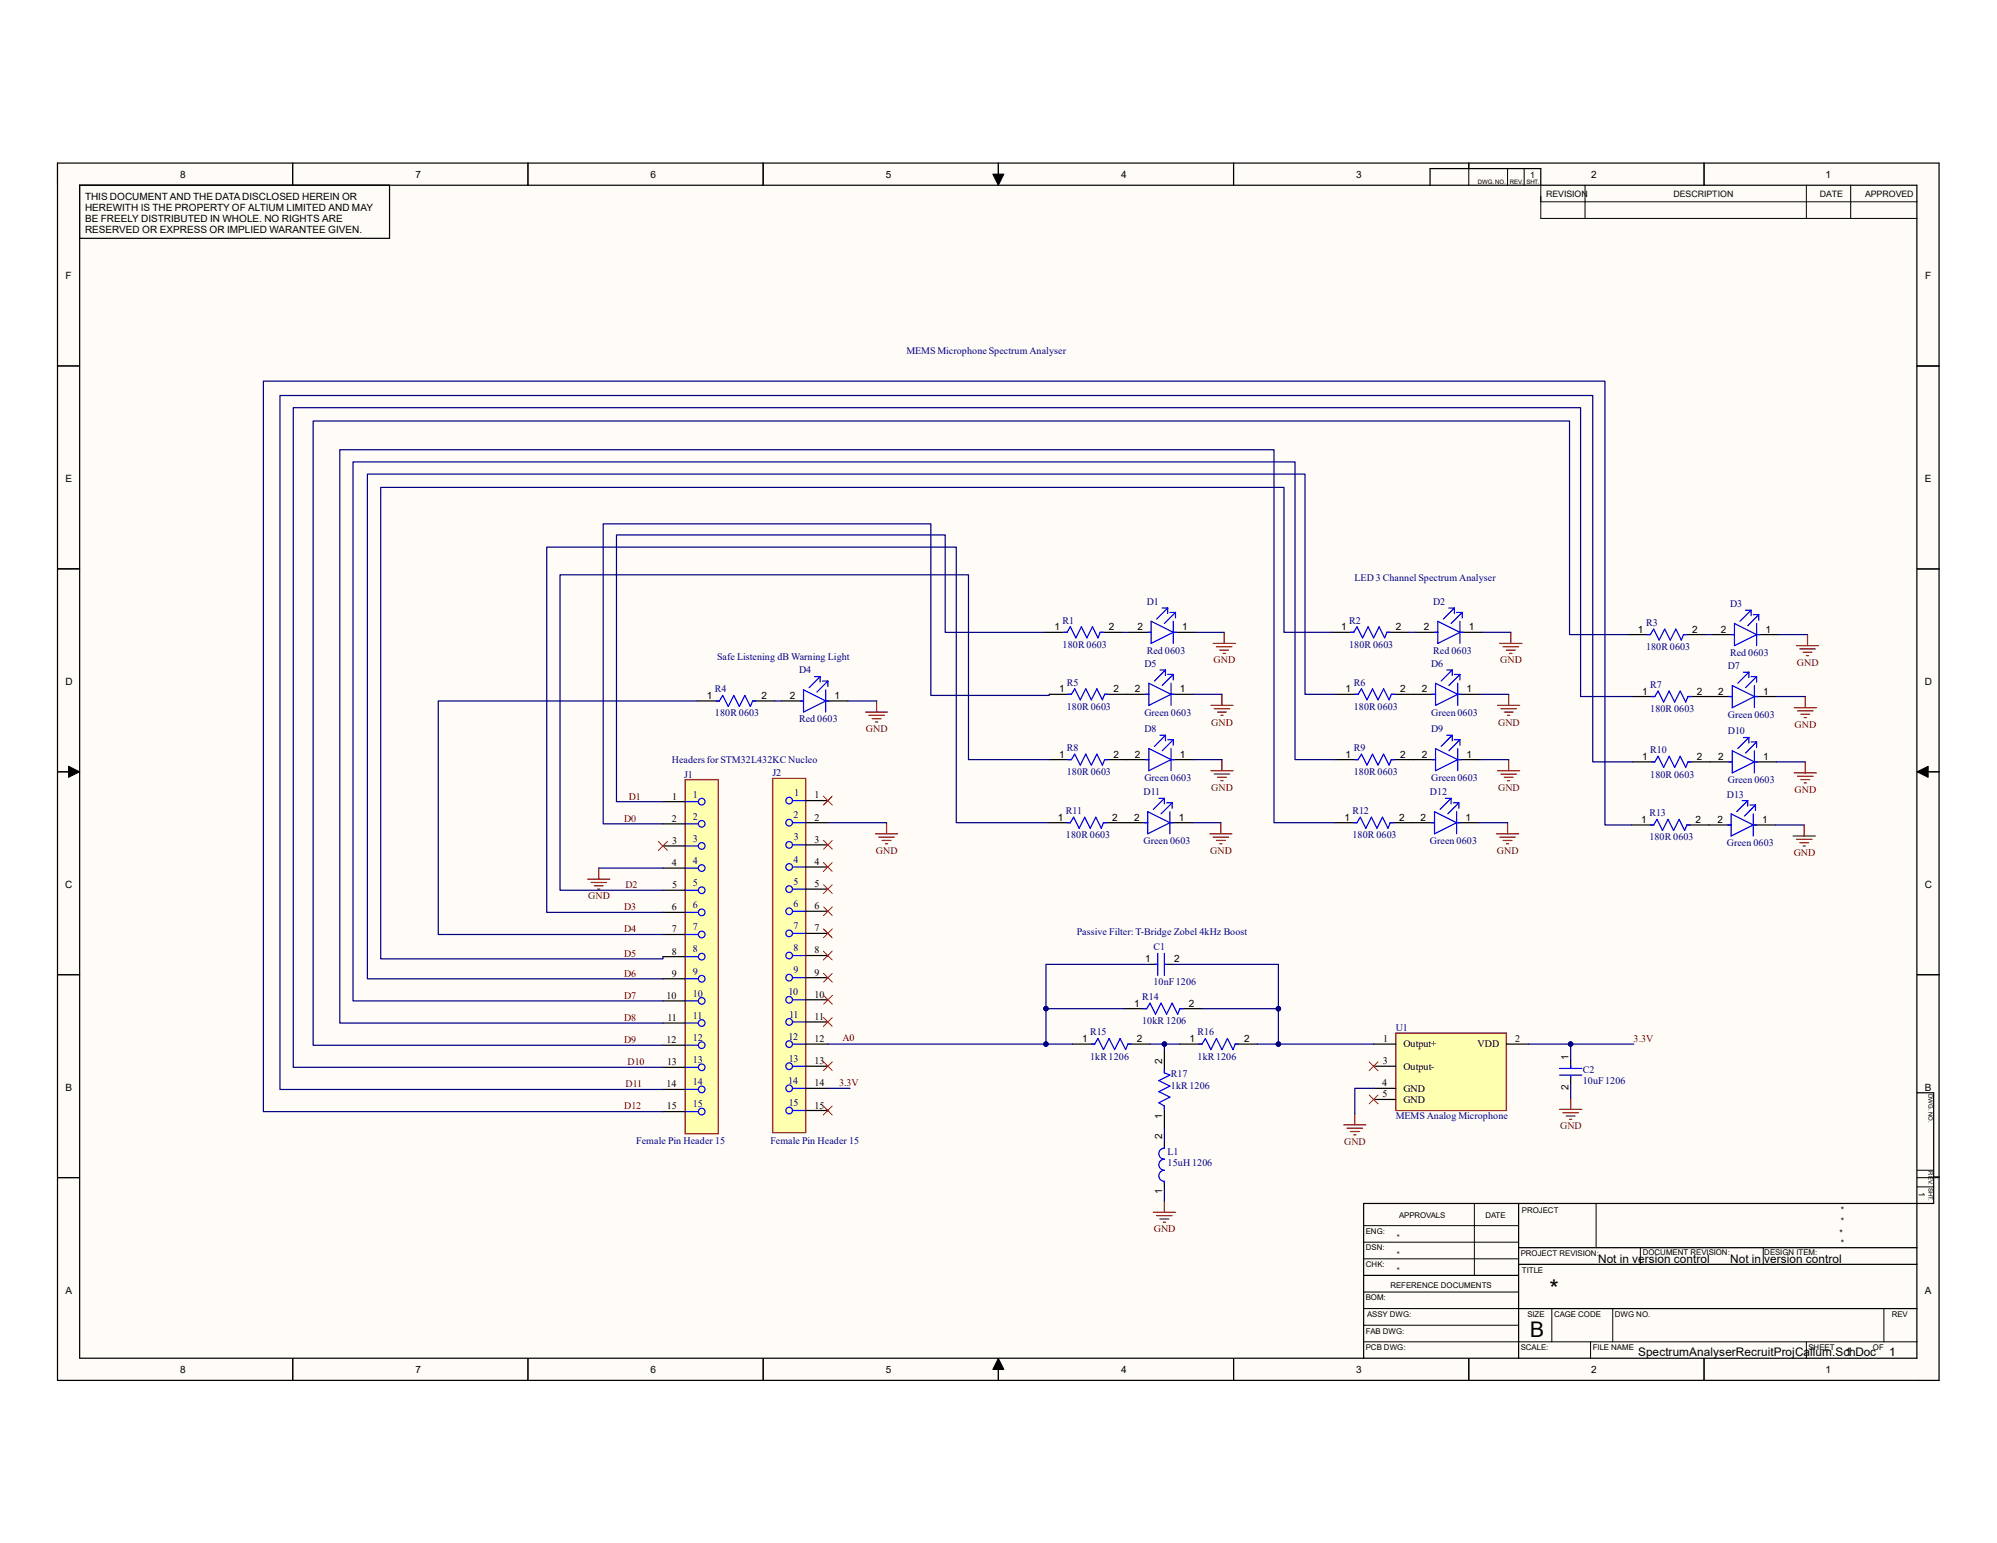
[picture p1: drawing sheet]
<svg xmlns="http://www.w3.org/2000/svg" width="279mm" height="216mm" viewBox="0 0 279 216" stroke-linecap="round" stroke-linejoin="round" font-family="sans-serif">
<g fill="#fffcf8">
<path d="M8 22.8h263.3v170.4h-263.3z" fill-rule="evenodd"/>
<path d="M11.1 25.9h257.1v164.2h-257.1z" fill-rule="evenodd"/>
</g>
<g fill="none" stroke="#000" stroke-width=".14">
<path d="M8 22.8v3.1M40.9 22.8v3.1M73.9 22.8v3.1M106.8 22.8v3.1M138.9 24.4h1.6l-.8 1.5zM139.7 22.8v3.1M172.6 22.8v3.1M205.5 22.8v3.1M210.9 23.6v2.3M213.2 23.6v2.3M215.6 25.9v4.7h52.6M215.6 28.2h52.6"/>
<path d="M221.8 25.9v4.7M238.4 22.8v3.1M252.7 25.9v4.7M258.9 25.9v4.7M8 51.2h3.1M268.2 51.2h3.1M8 79.6h3.1M268.2 79.6h3.1M8 108h3.1M9.6 107.2l1.5 .8-1.5 .8zM268.2 108l1.6-.8v1.6zM268.2 108h3.1"/>
<path d="M8 136.4h3.1M268.2 136.4h3.1M8 164.8h3.1M190.8 173.8h21.7M190.8 171.5h21.7M190.8 176.1h21.7M206.3 168.4v10.1M223.3 168.4v6.2M229.5 174.6v2.3M246.7 174.6v2.3M268.2 164.8h3.1M268.2 166.1h2.3"/>
<path d="M268.2 163.7h2.3M8 190.1v3.1h3.1M41 190.1v3.1M73.9 190.1v3.1M106.8 190.1v3.1M139.7 190.1l.8 1.5h-1.6zM139.7 190.1v3.1M172.6 190.1v3.1M190.8 187.7h77.4M190.8 183.1h21.7M190.8 180.8h21.7M190.8 185.4h21.7"/>
<path d="M205.5 190.1v3.1M217.1 183.1v4.6M222.5 187.7v2.4M225.6 183.1v4.6M238.4 190.1v3.1M252.7 187.7v2.4M263.6 183.1v4.6M268.2 193.2h3.1"/>
</g>
<g fill="none" stroke="#000" stroke-width=".17">
<path d="M8 22.8h263.3v170.3h-263.3zM40.9 22.8v3.1M54.5 25.9v7.4h-43.4v-7.4h257.1v164.1h-257.1v-164.1M73.9 22.8v3.1M106.8 22.8v3.1M139.7 22.8v3.1M172.6 22.8v3.1M200.1 25.9v-2.3h15.5v2.3M205.5 22.8v.8M238.4 22.8v3.1M8 51.2h3.1M268.2 51.2h3.1"/>
<path d="M8 79.6h3.1M268.2 79.6h3.1M8 108h3.1M268.2 108h3.1M8 136.4h3.1M268.2 136.4h3.1M268.2 152.9h2.3v15.5h-79.7v21.7M8 164.8h3.1M190.8 178.5h21.7M212.5 174.6h55.7M212.5 168.4v21.7M212.5 176.9h55.7"/>
<path d="M270.5 164.7h.8M41 190.1v3.1M73.9 190.1v3.1M106.8 190.1v3.1M139.7 190.1v3.1M172.6 190.1v3.1M205.5 190.1v3.1M212.5 183.1h55.7M238.4 190.1v3.1"/>
</g>
<path d="M138.9 24.4h1.6l-.8 1.5zM9.6 107.2l1.5 .8-1.5 .8zM268.2 108l1.6-.8v1.6zM139.7 190.1l.8 1.5h-1.6z" fill="#000"/>
<path d="M108.1 108.9h4.6v49.6h-4.6z" fill-rule="evenodd" fill="#ffffb0"/>
<path d="M108.1 108.9h4.6v49.6h-4.6z" fill="none" stroke="#800000" stroke-width=".17"/>
<g fill="none" stroke="#00f" stroke-width=".17">
<path d="M160.6 88.5h.5M161.1 86.9l3 1.6-3 1.5zM162.6 85.1h.8M163.4 85.1l-1.6 1.5M163.4 85.1v.7M163.7 85.7h.8M164.1 86.9v3.1M164.1 88.5h.5M164.5 85.7l-1.6 1.5M164.5 85.7v.8M110.9 112h1.8M110.9 115.1h1.8"/>
<path d="M110.9 118.2h1.8M110.9 121.3h1.8M110.9 124.4h1.8M110.9 127.5h1.8M110.9 130.6h1.8M110.9 133.7h1.8M110.9 136.8h1.8M110.9 139.9h1.8M110.9 143h1.8M110.9 146.1h1.8M110.9 149.2h1.8M110.9 152.3h1.8"/>
<path d="M110.9 155.4h1.8"/>
<circle cx="110.4" cy="115.1" r=".47"/>
<circle cx="110.4" cy="118.2" r=".47"/>
<circle cx="110.4" cy="112" r=".47"/>
<circle cx="110.4" cy="124.4" r=".47"/>
<circle cx="110.4" cy="136.8" r=".47"/>
<circle cx="110.4" cy="139.9" r=".47"/>
<circle cx="110.4" cy="121.3" r=".47"/>
<circle cx="110.4" cy="130.6" r=".47"/>
<circle cx="110.4" cy="133.7" r=".47"/>
<circle cx="110.4" cy="127.5" r=".47"/>
<circle cx="110.4" cy="152.3" r=".47"/>
<circle cx="110.4" cy="146.1" r=".47"/>
<circle cx="110.4" cy="143" r=".47"/>
<circle cx="110.4" cy="155.4" r=".47"/>
<circle cx="110.4" cy="149.2" r=".47"/>
</g>
<g fill="none" stroke="#000" stroke-width=".17">
<path d="M158 88.5h3.1M164.1 88.5h3.1M112.7 112h3.1M112.7 115.1h3.1M112.7 118.2h3.1M112.7 121.3h3.1M112.7 124.4h3.1M112.7 127.5h3.1M112.7 130.6h3.1M112.7 133.7h3.1M112.7 136.8h3.1M112.7 139.9h3.1"/>
<path d="M112.7 143h3.1M112.7 146.1h3.1M112.7 149.2h3.1M112.7 152.3h3.1M112.7 155.4h3.1"/>
</g>
<path d="M195.3 144.5h15.5v10.9h-15.5z" fill-rule="evenodd" fill="#ffffb0"/>
<path d="M195.3 144.5h15.5v10.9h-15.5z" fill="none" stroke="#800000" stroke-width=".17"/>
<path d="M146.2 88.5h3.1M153.9 88.5h3.1M192.2 146.1h3.1M192.2 149.2h3.1M192.2 152.3h3.1M192.2 153.8h3.1M210.8 146.1h3.1" fill="none" stroke="#000" stroke-width=".17"/>
<path d="M148.8 88.5h.5l.4-.8 .8 1.6 .8-1.6 .8 1.6 .7-1.6 .8 1.6 .3-.8h.5" fill="none" stroke="#00f" stroke-width=".17"/>
<path d="M95.9 109.1h4.6v49.5h-4.6z" fill-rule="evenodd" fill="#ffffb0"/>
<g fill="none" stroke="#800000" stroke-width=".17">
<path d="M121.1 99.6h3.1M122.6 98.1v1.5M169.4 98.7h3.1M169.7 90h3.1M169.9 99.2h2.1M170.2 90.5h2.2M170.3 99.6h1.3M170.7 91h1.2M171 97.1v1.6M171.1 91.4h.3M171.3 88.5v1.5M209.5 98.7h3.1"/>
<path d="M209.8 90h3.1M210 99.2h2.2M210.3 90.5h2.2M210.5 99.6h1.2M210.8 91h1.2M211.1 97.2v1.5M211.2 91.4h.3M211.4 88.5v1.5M251 99h3.1M251.3 90.3h3.1M251.5 99.5h2.2M251.8 90.8h2.2"/>
<path d="M252 99.9h1.2M252.3 91.3h1.2M252.6 97.5v1.5M252.7 91.7h.3M252.9 88.8v1.5M95.9 109.1h4.6v49.5h-4.6zM121.6 100.1h2.1M122 100.6h1.3M122.5 116.7h3.1M122.5 101h.3M123 117.1h2.1M123.4 117.6h1.3"/>
<path d="M123.9 118.1h.3M124 115.1v1.6M169.3 116.7h3.1M169.4 107.8h3.1M169.7 117.1h2.2M169.9 108.3h2.1M170.2 117.6h1.2M170.3 108.8h1.3M170.7 118.1h.3M170.8 100.1h.3M170.8 109.2h.3M170.8 115.1v1.6"/>
<path d="M171 106.3v1.5M209.4 116.7h3.1M209.5 107.8h3.1M209.8 117.1h2.2M210 108.3h2.2M210.3 117.6h1.2M210.5 108.8h1.2M210.8 118.1h.3M210.9 100.1h.3M210.9 109.2h.3M210.9 115.1v1.6M211.1 106.3v1.5"/>
<path d="M250.9 117h3.1M251 108.2h3.1M251.3 117.4h2.2M251.5 108.6h2.2M251.8 117.9h1.2M252 109.1h1.2M252.3 118.4h.3M252.4 100.4h.3M252.4 109.5h.3M252.4 115.4v1.6M252.6 106.6v1.6M82.2 123h3.1"/>
<path d="M82.7 123.5h2.2M83.2 123.9h1.2M83.6 124.4h.3M83.8 121.5v1.5M188 157.4h3.1M188.5 157.9h2.1M188.9 158.3h1.3M189.4 158.8h.3M189.5 155.9v1.5M218.2 155.2h3.1M218.7 155.7h2.1M219.1 156.2h1.3"/>
<path d="M219.6 156.6h.3M219.8 153.7v1.5M161.4 169.6h3.1M161.8 170.1h2.2M162.3 170.6h1.2M162.8 171h.3M162.9 168.1v1.5"/>
</g>
<g fill="none" stroke="#00f" stroke-width=".17">
<path d="M100.2 98.1h.5l.4-.8 .8 1.6 .8-1.6 .7 1.6 .8-1.6 .8 1.6 .3-.8h.5M112 98.1h.4M112.4 96.5l3.1 1.6-3.1 1.5zM114 94.7h.7M114.7 94.7l-1.5 1.5M114.7 94.7v.8M115.1 95.3h.7M115.5 98.1h.5M115.5 96.5v3.1M115.8 95.3l-1.5 1.5M115.8 95.3v.8M149.4 97.1h.5l.5-.7 .7 1.5 .8-1.5 .8 1.5 .8-1.5 .7 1.5 .3-.8h.5"/>
<path d="M160.3 97.1h.4M160.7 95.6l3.1 1.5-3.1 1.6zM162.3 93.7h.8M163.1 93.7l-1.6 1.6M163.1 93.7v.8M163.4 94.4h.7M163.8 95.6v3.1M163.8 97.1h.5M164.1 94.4l-1.5 1.5M164.1 94.4v.7M188.9 88.5h.5l.5-.8 .7 1.6 .8-1.6 .8 1.6 .8-1.6 .7 1.6 .3-.8h.5M189.5 97.2h.5l.5-.8 .8 1.5 .7-1.5 .8 1.5 .8-1.5 .8 1.5 .3-.7h.4"/>
<path d="M200.4 97.2h.5M200.7 88.5h.5M200.9 95.6l3.1 1.6-3.1 1.5zM201.2 86.9l3.1 1.6-3.1 1.5zM202.4 93.7h.8M202.7 85.1h.8M203.2 93.7l-1.6 1.6M203.2 93.7v.8M203.5 94.4h.8M203.5 85.1l-1.6 1.5M203.5 85.1v.8M203.8 85.7h.8"/>
<path d="M204 95.6v3.1M204 97.2h.4M204.3 86.9v3.1M204.3 94.4v.7M204.3 88.5h.4M204.3 94.4l-1.6 1.5M204.6 85.7l-1.6 1.5M204.6 85.7v.8M230.4 88.8h.5l.5-.8 .7 1.6 .8-1.6 .8 1.6 .8-1.6 .7 1.6 .3-.8h.5M231.1 97.5h.4l.5-.8 .8 1.5 .7-1.5 .8 1.5 .8-1.5 .7 1.5 .4-.7h.4M241.9 97.5h.5M242.2 88.8h.5"/>
<path d="M242.4 95.9l3.1 1.6-3.1 1.5zM242.7 87.2l3.1 1.6-3.1 1.5zM243.9 94.1h.8M244.2 85.4h.8M244.7 94.1l-1.6 1.5M244.7 94.1v.7M245 85.4l-1.6 1.5M245 85.4v.8M245 94.7h.8M245.3 86h.8M245.5 95.9v3.1M245.5 97.5h.4"/>
<path d="M245.8 87.2v3.1M245.8 94.7v.8M245.8 88.8h.4M245.8 94.7l-1.6 1.5M246.1 86l-1.6 1.6M246.1 86v.8M95.9 112.2h1.8M95.9 115.3h1.8M95.9 118.4h1.8M149.3 115.1h.4l.5-.8 .8 1.6 .8-1.6 .7 1.6 .8-1.6 .8 1.6 .3-.8h.5M149.4 106.3h.5l.5-.8 .7 1.6 .8-1.6 .8 1.6 .8-1.6 .7 1.6 .3-.8h.5M160.1 115.1h.5"/>
<path d="M160.3 106.3h.4M160.6 113.6l3.1 1.5-3.1 1.6zM160.7 104.7l3.1 1.6-3.1 1.5zM162.1 111.7h.8M162.3 102.9h.8M162.9 111.7v.8M162.9 111.7l-1.5 1.6M163.1 102.9v.8M163.1 102.9l-1.6 1.5M163.2 112.3h.8M163.4 103.5h.7M163.7 113.6v3.1"/>
<path d="M163.7 115.1h.4M163.8 104.7v3.1M163.8 106.3h.5M164 112.3l-1.6 1.6M164 112.3v.8M164.1 103.5v.8M164.1 103.5l-1.5 1.6M189.4 115.1h.5l.4-.8 .8 1.6 .8-1.6 .7 1.6 .8-1.6 .8 1.6 .3-.8h.5M189.5 106.3h.5l.5-.8 .8 1.6 .7-1.6 .8 1.6 .8-1.6 .8 1.6 .3-.8h.4M200.2 115.1h.5M200.4 106.3h.5M200.7 113.6l3.1 1.5-3.1 1.6z"/>
<path d="M200.9 104.7l3.1 1.6-3.1 1.5zM202.2 111.7h.8M202.4 102.9h.8M203 111.7l-1.5 1.6M203 111.7v.8M203.2 102.9v.8M203.2 102.9l-1.6 1.5M203.3 112.3h.8M203.5 103.5h.8M203.8 115.1h.5M203.8 113.6v3.1M204 106.3h.4"/>
<path d="M204 104.7v3.1M204.1 112.3l-1.5 1.6M204.1 112.3v.8M204.3 103.5v.8M204.3 103.5l-1.6 1.6M230.9 115.4h.5l.4-.8 .8 1.6 .8-1.6 .7 1.6 .8-1.6 .8 1.6 .3-.8h.5M231.1 106.6h.4l.5-.8 .8 1.6 .7-1.6 .8 1.6 .8-1.6 .7 1.6 .4-.8h.4M241.7 115.4h.5M241.9 106.6h.5M242.2 113.9l3.1 1.5-3.1 1.6zM242.4 105.1l3.1 1.5-3.1 1.6zM243.8 112h.7"/>
<path d="M243.9 103.2h.8M244.5 112l-1.5 1.6M244.5 112v.8M244.7 103.2v.8M244.7 103.2l-1.6 1.5M244.8 112.6h.8M245 103.8h.8M245.3 113.9v3.1M245.3 115.4h.5M245.5 105.1v3.1M245.5 106.6h.4M245.6 112.6l-1.5 1.6"/>
<path d="M245.6 112.6v.8M245.8 103.8v.8M245.8 103.8l-1.6 1.6M95.9 121.5h1.8M95.9 124.6h1.8M95.9 127.7h1.8M95.9 130.8h1.8M95.9 133.9h1.8M95.9 137h1.8M161.5 134.9h.5M162 133.4v3.1M162.9 133.4v3.1"/>
<path d="M163.1 134.9h.1M95.9 140h1.8M95.9 143.1h1.8M95.9 146.2h1.8M95.9 149.3h1.8M95.9 152.4h1.8M95.9 155.5h1.8M152.7 146.1h.5l.4-.8 .8 1.6 .8-1.6 .7 1.6 .8-1.6 .8 1.6 .3-.8h.5M160 141.1h.4l.5-.7 .8 1.5 .7-1.5 .8 1.5 .8-1.5 .8 1.5 .3-.8h.4M162.9 149.7v.4l.8 .3-1.6 .8 1.6 .8-1.6 .7 1.6 .8-1.6 .8 .8 .5v.4M167.7 146.1h.5l.4-.8 .8 1.6 .8-1.6 .8 1.6 .7-1.6 .8 1.6 .3-.8h.5M218.2 149.5h3.1"/>
<path d="M218.2 150.4h3.1M219.8 149v.5M219.8 150.6v.1M162.9 160.5v.1a.77 .77 0 0 0-.8 .8 .77 .77 0 0 0 .8 .8 .78 .78 0 0 0-.8 .8 .78 .78 0 0 0 .8 .7 .78 .78 0 0 0-.8 .8 .78 .78 0 0 0 .8 .8v.3"/>
<circle cx="98.2" cy="112.2" r=".47"/>
<circle cx="98.2" cy="118.4" r=".47"/>
<circle cx="98.2" cy="115.3" r=".47"/>
<circle cx="98.2" cy="127.7" r=".47"/>
<circle cx="98.2" cy="133.9" r=".47"/>
<circle cx="98.2" cy="121.5" r=".47"/>
<circle cx="98.2" cy="130.8" r=".47"/>
<circle cx="98.2" cy="137" r=".47"/>
<circle cx="98.2" cy="124.6" r=".47"/>
<circle cx="98.2" cy="149.3" r=".47"/>
<circle cx="98.2" cy="143.1" r=".47"/>
<circle cx="98.2" cy="146.2" r=".47"/>
<circle cx="98.2" cy="155.5" r=".47"/>
<circle cx="98.2" cy="152.4" r=".47"/>
<circle cx="98.2" cy="140" r=".47"/>
</g>
<g fill="none" stroke="#000" stroke-width=".17">
<path d="M97.6 98.1h3.1M105.3 98.1h3.1M109.3 98.1h3.1M115.5 98.1h3.1M146.8 97.1h3.1M154.5 97.1h6.2M163.8 97.1h3.1M186.3 88.5h3.1M186.9 97.2h3.1M194 88.5h3.1M194.7 97.2h6.2M198.1 88.5h3.1"/>
<path d="M204 97.2h3.1M204.3 88.5h3.1M227.8 88.8h3.1M228.4 97.5h3.1M235.5 88.8h3.1M236.2 97.5h6.2M239.6 88.8h3.1M245.5 97.5h3M245.8 88.8h3.1M92.8 112.2h3.1M92.8 115.3h3.1M92.8 118.4h3.1"/>
<path d="M146.6 115.1h3.1M146.8 106.3h3.1M154.4 115.1h6.2M154.5 106.3h6.2M163.7 115.1h3.1M163.8 106.3h3.1M186.8 115.1h3.1M186.9 106.3h3.1M194.5 115.1h6.2M194.7 106.3h6.2M203.8 115.1h3.1M204 106.3h3.1"/>
<path d="M228.3 115.4h3.1M228.4 106.6h3.1M236 115.4h6.2M236.2 106.6h6.2M245.3 115.4h3.1M245.5 106.6h3M92.8 121.5h3.1M92.8 124.6h3.1M92.8 127.7h3.1M92.8 130.8h3.1M92.8 133.9h3.1M92.8 137h3.1"/>
<path d="M160.9 134.9h1.1M163.1 134.9h.9M92.8 140h3.1M92.8 143.1h3.1M92.8 146.2h3.1M92.8 149.3h3.1M92.8 152.4h3.1M92.8 155.5h3.1M150.1 146.1h3.1M157.3 141.1h3.1M157.8 146.1h3.1M162.9 147v3.1"/>
<path d="M162.9 154.8v3.1M162.9 159.9v.7M165.1 146.1h3.1M165.1 141.1h3.1M172.8 146.1h3.1M219.8 148.4v1.1M219.8 150.6v.9M162.9 165.3v.8"/>
</g>
<g fill="none" stroke="#f00" stroke-width=".14">
<path d="M92.1 117.8l1.3 1.2M93.4 117.8l-1.3 1.2M115.2 111.4l1.2 1.2M115.2 117.6l1.2 1.2M116.4 111.4l-1.2 1.2M116.4 117.6l-1.2 1.2M115.2 120.7l1.2 1.2M115.2 123.8l1.2 1.2M115.2 126.9l1.2 1.2M115.2 130l1.2 1.2M115.2 133.1l1.2 1.2M115.2 136.2l1.2 1.2"/>
<path d="M115.2 139.3l1.2 1.2M116.4 120.7l-1.2 1.2M116.4 123.8l-1.2 1.2M116.4 126.9l-1.2 1.2M116.4 130l-1.2 1.2M116.4 133.1l-1.2 1.2M116.4 136.2l-1.2 1.2M116.4 139.3l-1.2 1.2M115.2 142.4l1.2 1.2M115.2 148.6l1.2 1.2M115.2 154.8l1.2 1.2M116.4 142.4l-1.2 1.2"/>
<path d="M116.4 148.6l-1.2 1.2M116.4 154.8l-1.2 1.2M191.6 148.6l1.2 1.2M191.6 153.2l1.2 1.3M192.8 148.6l-1.2 1.2M192.8 153.2l-1.2 1.3"/>
</g>
<path d="M160.9 146.1h2" fill="none" stroke="#000080" stroke-width=".17"/>
<circle cx="162.9" cy="146.1" r=".31" fill="#000080"/>
<circle cx="162.9" cy="146.1" r=".31" fill="none" stroke="#000080" stroke-width=".14"/>
<path d="M160.9 134.9h-14.6v11.2h3.8M162.9 166.1v2" fill="none" stroke="#000080" stroke-width=".17"/>
<circle cx="146.3" cy="141.1" r=".31" fill="#000080"/>
<circle cx="146.3" cy="141.1" r=".31" fill="none" stroke="#000080" stroke-width=".14"/>
<circle cx="146.3" cy="146.1" r=".31" fill="#000080"/>
<circle cx="146.3" cy="146.1" r=".31" fill="none" stroke="#000080" stroke-width=".14"/>
<path d="M162.9 157.9v2M165.1 146.1h-2.2v.9" fill="none" stroke="#000080" stroke-width=".17"/>
<circle cx="162.9" cy="146.1" r=".31" fill="#000080"/>
<circle cx="162.9" cy="146.1" r=".31" fill="none" stroke="#000080" stroke-width=".14"/>
<path d="M164 134.9h14.9v11.2h-3" fill="none" stroke="#000080" stroke-width=".17"/>
<circle cx="178.9" cy="146.1" r=".31" fill="#000080"/>
<circle cx="178.9" cy="146.1" r=".31" fill="none" stroke="#000080" stroke-width=".14"/>
<circle cx="178.9" cy="141.1" r=".31" fill="#000080"/>
<circle cx="178.9" cy="141.1" r=".31" fill="none" stroke="#000080" stroke-width=".14"/>
<path d="M178.9 146.1h13.3" fill="none" stroke="#000080" stroke-width=".17"/>
<circle cx="178.9" cy="146.1" r=".31" fill="#000080"/>
<circle cx="178.9" cy="146.1" r=".31" fill="none" stroke="#000080" stroke-width=".14"/>
<path d="M157 88.5h1M197.1 88.5h1M238.6 88.8h1M115.8 115.1h8.2M83.8 121.5h9M115.8 152.3h3.1M115.8 146.1h30.5M192.2 152.3h-2.7v3.6" fill="none" stroke="#000080" stroke-width=".17"/>
<circle cx="146.3" cy="146.1" r=".31" fill="#000080"/>
<circle cx="146.3" cy="146.1" r=".31" fill="none" stroke="#000080" stroke-width=".14"/>
<path d="M146.3 141.1h11" fill="none" stroke="#000080" stroke-width=".17"/>
<circle cx="146.3" cy="141.1" r=".31" fill="#000080"/>
<circle cx="146.3" cy="141.1" r=".31" fill="none" stroke="#000080" stroke-width=".14"/>
<path d="M168.2 141.1h10.7" fill="none" stroke="#000080" stroke-width=".17"/>
<circle cx="178.9" cy="141.1" r=".31" fill="#000080"/>
<circle cx="178.9" cy="141.1" r=".31" fill="none" stroke="#000080" stroke-width=".14"/>
<g fill="none" stroke="#000080" stroke-width=".17">
<path d="M108.4 98.1h.9M118.6 98.1h4M166.9 97.1h4.1M167.2 88.5h4.1M207.1 97.2h4M207.4 88.5h4M248.5 97.5h4.1M248.9 88.8h4M166.8 115.1h4M166.9 106.3h4.1M206.9 115.1h4M207.1 106.3h4"/>
<path d="M248.4 115.4h4M248.5 106.6h4.1M213.9 146.1h5.9v2.3"/>
</g>
<circle cx="219.7" cy="146.1" r=".31" fill="#000080"/>
<circle cx="219.7" cy="146.1" r=".31" fill="none" stroke="#000080" stroke-width=".14"/>
<path d="M219.8 146.1h8.8" fill="none" stroke="#000080" stroke-width=".17"/>
<circle cx="219.7" cy="146.1" r=".31" fill="#000080"/>
<circle cx="219.7" cy="146.1" r=".31" fill="none" stroke="#000080" stroke-width=".14"/>
<g fill="none" stroke="#000080" stroke-width=".17">
<path d="M97.6 98.1h-36.3v32.7h31.5M146.2 88.5h-14v-13.6h-46v37.3h6.6M146.8 97.1v.2h-16.6v-24h-45.8v42h8.4M186.3 88.5h-6.7v-20.3h-126.3v66h39.5v-.3M186.9 97.2h-4.3v-30.9h-131.2v70.7h41.4M227.8 88.8h-8.2v-29.9h-175.8v87.4h49M228.4 97.5h-7.3v-40.5h-180.1v92.3h51.8M146.6 115.1h-12.8v-38.5h-57.3v51.1h16.3M146.8 106.3h-11.3v-25.9h-57.1v44.2h14.4M186.8 115.1h-8.6v-52.2h-130.7v80.3h45.3M186.9 106.3h-5.7v-41.7h-131.8v75.4h43.4M228.3 115.4h-3.8v-62.1h-187.6v102.2h55.9"/>
<path d="M228.4 106.6h-5.6v-51.3h-183.6v97.1h53.6M219.8 151.5v2.2"/>
</g>
<text font-size="3.4" x="216.8" y="181.5">*</text>
<text font-size="3" x="214" y="187.1">B</text>
<g font-size="1.7">
<text x="223.6" y="176.7">Not in version control</text>
<text x="242.1" y="176.7">Not in version control</text>
<text x="229.2" y="189.7">SpectrumAnalyserRecruitProjCallum.SchDoc</text>
<text x="258.1" y="189.7">1</text>
<text x="264.3" y="189.7">1</text>
</g>
<g font-size="1.4">
<text x="11.9" y="27.9">THIS DOCUMENT AND THE DATA DISCLOSED HEREIN OR</text>
<text x="11.9" y="29.5">HEREWITH IS THE PROPERTY OF ALTIUM LIMITED AND MAY</text>
<text x="25.2" y="24.8">8</text>
<text x="58.1" y="24.8">7</text>
<text x="91" y="24.8">6</text>
<text x="124" y="24.8">5</text>
<text x="156.8" y="24.8">4</text>
<text x="189.7" y="24.8">3</text>
<text x="222.6" y="24.8">2</text>
<text x="255.4" y="24.8">1</text>
<text x="11.9" y="31">BE FREELY DISTRIBUTED IN WHOLE. NO RIGHTS ARE</text>
<text x="11.9" y="32.6">RESERVED OR EXPRESS OR IMPLIED WARANTEE GIVEN.</text>
<text x="9.2" y="39">F</text>
<text x="269.4" y="39">F</text>
<text x="9.2" y="67.4">E</text>
<text x="269.3" y="67.4">E</text>
<text x="147.5" y="88.2">1</text>
<text x="155.2" y="88.2">2</text>
<text x="159.1" y="88.2">2</text>
<text x="165.4" y="88.2">1</text>
<text x="187.6" y="88.2">1</text>
<text x="195.3" y="88.2">2</text>
<text x="199.2" y="88.2">2</text>
<text x="205.5" y="88.2">1</text>
<text x="229.2" y="88.5">1</text>
<text x="236.8" y="88.5">2</text>
<text x="240.7" y="88.5">2</text>
<text x="247" y="88.5">1</text>
<text x="9.1" y="95.8">D</text>
<text x="269.3" y="95.8">D</text>
<text x="98.9" y="97.8">1</text>
<text x="106.6" y="97.8">2</text>
<text x="110.5" y="97.8">2</text>
<text x="116.8" y="97.8">1</text>
<text x="148.2" y="96.9">1</text>
<text x="155.8" y="96.9">2</text>
<text x="158.8" y="96.9">2</text>
<text x="165.1" y="96.9">1</text>
<text x="188.3" y="96.9">1</text>
<text x="195.9" y="96.9">2</text>
<text x="198.9" y="96.9">2</text>
<text x="205.2" y="96.9">1</text>
<text x="229.7" y="97.2">1</text>
<text x="237.4" y="97.2">2</text>
<text x="240.4" y="97.2">2</text>
<text x="246.7" y="97.2">1</text>
<text x="148.2" y="106">1</text>
<text x="155.8" y="106">2</text>
<text x="158.8" y="106">2</text>
<text x="165.1" y="106">1</text>
<text x="188.3" y="106">1</text>
<text x="195.9" y="106">2</text>
<text x="198.9" y="106">2</text>
<text x="205.2" y="106">1</text>
<text x="229.7" y="106.3">1</text>
<text x="237.4" y="106.3">2</text>
<text x="240.4" y="106.3">2</text>
<text x="246.7" y="106.3">1</text>
<text x="94.1" y="111.9">1</text>
<text x="114" y="111.7">1</text>
<text x="94" y="115">2</text>
<text x="94" y="118.1">3</text>
<text x="114" y="114.8">2</text>
<text x="114" y="117.9">3</text>
<text x="148" y="114.9">1</text>
<text x="155.6" y="114.9">2</text>
<text x="158.7" y="114.9">2</text>
<text x="164.9" y="114.9">1</text>
<text x="188.1" y="114.9">1</text>
<text x="195.7" y="114.9">2</text>
<text x="198.8" y="114.9">2</text>
<text x="205" y="114.9">1</text>
<text x="229.6" y="115.1">1</text>
<text x="237.2" y="115.1">2</text>
<text x="240.3" y="115.1">2</text>
<text x="246.5" y="115.1">1</text>
<text x="9.1" y="124.2">C</text>
<text x="94" y="121.2">4</text>
<text x="94" y="124.3">5</text>
<text x="114" y="121">4</text>
<text x="114" y="124.1">5</text>
<text x="269.3" y="124.2">C</text>
<text x="94" y="127.4">6</text>
<text x="94" y="130.5">7</text>
<text x="114" y="127.2">6</text>
<text x="114" y="130.3">7</text>
<text x="94" y="133.6">8</text>
<text x="94" y="136.7">9</text>
<text x="114" y="133.4">8</text>
<text x="114" y="136.5">9</text>
<text x="160.2" y="134.7">1</text>
<text x="164.3" y="134.7">2</text>
<text x="93.3" y="139.7">10</text>
<text x="93.4" y="142.9">11</text>
<text x="114" y="139.6">10</text>
<text x="114" y="142.7">11</text>
<text x="158.7" y="140.8">1</text>
<text x="166.3" y="140.8">2</text>
<text x="93.3" y="146">12</text>
<text x="93.3" y="149.1">13</text>
<text x="114" y="145.8">12</text>
<text x="114" y="148.9">13</text>
<text x="151.4" y="145.8">1</text>
<text x="159" y="145.8">2</text>
<text x="162.6" y="148.9" transform="rotate(-90 162.6 148.9)">2</text>
<text x="166.4" y="145.8">1</text>
<text x="174.1" y="145.8">2</text>
<text x="193.5" y="148.9">3</text>
<text x="193.5" y="145.8">1</text>
<text x="196.3" y="146.6">Output+</text>
<text x="196.3" y="149.6">Output-</text>
<text x="206.7" y="146.6">VDD</text>
<text x="212" y="145.8">2</text>
<text x="219.5" y="148.3" transform="rotate(-90 219.5 148.3)">1</text>
<text x="9.2" y="152.6">B</text>
<text x="93.3" y="152.1">14</text>
<text x="93.3" y="155.2">15</text>
<text x="114" y="152">14</text>
<text x="114" y="155.1">15</text>
<text x="193.4" y="152">4</text>
<text x="193.4" y="153.5">5</text>
<text x="196.3" y="152.8">GND</text>
<text x="196.3" y="154.3">GND</text>
<text x="219.5" y="152.5" transform="rotate(-90 219.5 152.5)">2</text>
<text x="269.3" y="152.6">B</text>
<text x="162.6" y="159.4" transform="rotate(-90 162.6 159.4)">2</text>
<text x="162.6" y="156.5" transform="rotate(-90 162.6 156.5)">1</text>
<text x="162.6" y="167" transform="rotate(-90 162.6 167)">1</text>
<text x="9.1" y="181">A</text>
<text x="269.3" y="181">A</text>
<text x="25.2" y="192.1">8</text>
<text x="58.1" y="192.1">7</text>
<text x="91" y="192.1">6</text>
<text x="124" y="192.1">5</text>
<text x="156.8" y="192.1">4</text>
<text x="189.7" y="192.1">3</text>
<text x="222.6" y="192.1">2</text>
<text x="255.4" y="192.1">1</text>
</g>
<g font-size="1.4" fill="#000080">
<text x="126.8" y="49.5">MEMS Microphone Spectrum Analyser</text>
<text x="189.5" y="81.2">LED 3 Channel Spectrum Analyser</text>
<text x="148.7" y="87.2">R1</text>
<text x="160.4" y="84.6">D1</text>
<text x="188.8" y="87.2">R2</text>
<text x="200.5" y="84.6">D2</text>
<text x="230.3" y="87.6">R3</text>
<text x="242.1" y="84.9">D3</text>
<text x="100.3" y="92.4">Safe Listening dB Warning Light</text>
<text x="111.8" y="94.2">D4</text>
<text x="148.7" y="90.7">180R 0603</text>
<text x="149.3" y="95.9">R5</text>
<text x="160.1" y="93.3">D5</text>
<text x="160.4" y="91.4">Red 0603</text>
<text x="188.8" y="90.7">180R 0603</text>
<text x="189.4" y="95.9">R6</text>
<text x="200.2" y="93.3">D6</text>
<text x="200.5" y="91.4">Red 0603</text>
<text x="230.3" y="91">180R 0603</text>
<text x="241.7" y="93.6">D7</text>
<text x="242.1" y="91.7">Red 0603</text>
<text x="100" y="96.9">R4</text>
<text x="100" y="100.2">180R 0603</text>
<text x="111.8" y="101">Red 0603</text>
<text x="149.3" y="99.4">180R 0603</text>
<text x="160.1" y="100.1">Green 0603</text>
<text x="189.4" y="99.4">180R 0603</text>
<text x="200.2" y="100.1">Green 0603</text>
<text x="230.9" y="96.2">R7</text>
<text x="230.9" y="99.7">180R 0603</text>
<text x="241.7" y="100.4">Green 0603</text>
<text x="94" y="106.8">Headers for STM32L432KC Nucleo</text>
<text x="149.3" y="105.1">R8</text>
<text x="160.1" y="102.4">D8</text>
<text x="189.4" y="105.1">R9</text>
<text x="200.2" y="102.4">D9</text>
<text x="230.9" y="105.4">R10</text>
<text x="241.7" y="102.7">D10</text>
<text x="95.7" y="108.8">J1</text>
<text x="96.9" y="111.6">1</text>
<text x="108.1" y="108.6">J2</text>
<text x="111.1" y="111.4">1</text>
<text x="149.1" y="113.9">R11</text>
<text x="149.3" y="108.5">180R 0603</text>
<text x="160" y="111.3">D11</text>
<text x="160.1" y="109.3">Green 0603</text>
<text x="189.2" y="113.9">R12</text>
<text x="189.4" y="108.5">180R 0603</text>
<text x="200.1" y="111.3">D12</text>
<text x="200.2" y="109.3">Green 0603</text>
<text x="230.9" y="108.8">180R 0603</text>
<text x="241.6" y="111.6">D13</text>
<text x="241.7" y="109.6">Green 0603</text>
<text x="96.9" y="114.7">2</text>
<text x="96.9" y="117.8">3</text>
<text x="111" y="114.5">2</text>
<text x="111.1" y="117.6">3</text>
<text x="149.1" y="117.3">180R 0603</text>
<text x="160" y="118.1">Green 0603</text>
<text x="189.2" y="117.3">180R 0603</text>
<text x="200.1" y="118.1">Green 0603</text>
<text x="230.8" y="114.2">R13</text>
<text x="230.8" y="117.6">180R 0603</text>
<text x="241.6" y="118.4">Green 0603</text>
<text x="96.9" y="120.9">4</text>
<text x="96.9" y="124">5</text>
<text x="111" y="120.7">4</text>
<text x="111" y="123.8">5</text>
<text x="96.9" y="127">6</text>
<text x="96.9" y="130.2">7</text>
<text x="111" y="126.9">6</text>
<text x="111" y="130">7</text>
<text x="150.7" y="130.8">Passive Filter: T-Bridge Zobel 4kHz Boost</text>
<text x="96.9" y="133.3">8</text>
<text x="96.9" y="136.4">9</text>
<text x="111" y="136.2">9</text>
<text x="111" y="133.1">8</text>
<text x="161.4" y="132.9">C1</text>
<text x="161.4" y="137.9">10nF 1206</text>
<text x="96.9" y="139.4">10</text>
<text x="96.9" y="142.5">11</text>
<text x="110.3" y="139.3">10</text>
<text x="110.4" y="142.4">11</text>
<text x="159.8" y="139.9">R14</text>
<text x="159.8" y="143.3">10kR 1206</text>
<text x="96.9" y="145.6">12</text>
<text x="96.9" y="148.8">13</text>
<text x="110.3" y="145.5">12</text>
<text x="110.4" y="148.6">13</text>
<text x="152.5" y="144.9">R15</text>
<text x="152.5" y="148.3">1kR 1206</text>
<text x="167.6" y="144.9">R16</text>
<text x="167.6" y="148.3">1kR 1206</text>
<text x="195.3" y="144.2">U1</text>
<text x="96.9" y="151.8">14</text>
<text x="96.9" y="154.9">15</text>
<text x="110.3" y="151.7">14</text>
<text x="110.4" y="154.8">15</text>
<text x="163.8" y="150.7">R17</text>
<text x="163.8" y="152.3">1kR 1206</text>
<text x="221.4" y="150.1">C2</text>
<text x="221.4" y="151.7">10uF 1206</text>
<text x="89" y="160.1">Female Pin Header 15</text>
<text x="107.8" y="160.1">Female Pin Header 15</text>
<text x="163.4" y="161.6">L1</text>
<text x="195.3" y="156.6">MEMS Analog Microphone</text>
<text x="163.4" y="163.2">15uH 1206</text>
</g>
<g font-size="1.4" fill="#800000">
<text x="169.8" y="92.8">GND</text>
<text x="209.9" y="92.8">GND</text>
<text x="251.4" y="93.1">GND</text>
<text x="169.5" y="101.5">GND</text>
<text x="209.6" y="101.5">GND</text>
<text x="251.1" y="101.8">GND</text>
<text x="121.2" y="102.4">GND</text>
<text x="88" y="111.9">D1</text>
<text x="169.5" y="110.7">GND</text>
<text x="209.6" y="110.7">GND</text>
<text x="251.1" y="111">GND</text>
<text x="87.3" y="115">D0</text>
<text x="122.6" y="119.5">GND</text>
<text x="169.3" y="119.5">GND</text>
<text x="209.4" y="119.5">GND</text>
<text x="251" y="119.8">GND</text>
<text x="82.3" y="125.8">GND</text>
<text x="87.5" y="124.3">D2</text>
<text x="87.3" y="127.4">D3</text>
<text x="87.3" y="130.5">D4</text>
<text x="87.3" y="133.9">D5</text>
<text x="87.3" y="136.7">D6</text>
<text x="87.3" y="139.7">D7</text>
<text x="87.3" y="142.9">D8</text>
<text x="87.3" y="146">D9</text>
<text x="87.8" y="149.1">D10</text>
<text x="117.9" y="145.6">A0</text>
<text x="228.6" y="145.8">3.3V</text>
<text x="87.3" y="155.2">D12</text>
<text x="87.5" y="152.1">D11</text>
<text x="117.4" y="152">3.3V</text>
<text x="188" y="160.2">GND</text>
<text x="218.3" y="158">GND</text>
<text x="161.4" y="172.4">GND</text>
</g>
<g font-size="1.2">
<text x="214.1" y="24.9">1</text>
<text x="216.3" y="27.5">REVISION</text>
<text x="234.1" y="27.5">DESCRIPTION</text>
<text x="254.6" y="27.5">DATE</text>
<text x="261" y="27.5">APPROVED</text>
<text x="268.5" y="166.8" transform="rotate(90 268.5 166.8)">1</text>
<text x="257.4" y="172.9">*</text>
<text x="257.6" y="169.7">*</text>
<text x="257.6" y="171.3">*</text>
<text x="257.6" y="174.3">*</text>
</g>
<g font-size="1.1">
<text x="191.1" y="172.6">ENG:</text>
<text x="195.5" y="173.6">*</text>
<text x="195.7" y="170.5">APPROVALS</text>
<text x="207.8" y="170.5">DATE</text>
<text x="212.9" y="169.7">PROJECT</text>
<text x="191.1" y="175">DSN:</text>
<text x="191.1" y="177.3">CHK:</text>
<text x="195.5" y="175.9">*</text>
<text x="195.5" y="178.1">*</text>
<text x="212.8" y="175.8">PROJECT REVISION:</text>
<text x="212.9" y="178.1">TITLE</text>
<text x="229.8" y="175.6">DOCUMENT REVISION:</text>
<text x="246.8" y="175.6">DESIGN ITEM:</text>
<text x="191.1" y="181.9">BOM:</text>
<text x="191.3" y="184.3">ASSY DWG:</text>
<text x="194.5" y="180.3">REFERENCE DOCUMENTS</text>
<text x="213.7" y="184.3">SIZE</text>
<text x="217.4" y="184.3">CAGE CODE</text>
<text x="225.9" y="184.3">DWG NO.</text>
<text x="264.7" y="184.3">REV</text>
<text x="191.1" y="186.6">FAB DWG:</text>
<text x="191.1" y="188.9">PCB DWG:</text>
<text x="212.8" y="188.9">SCALE:</text>
<text x="222.8" y="188.9">FILE NAME</text>
<text x="253" y="188.9">SHEET</text>
<text x="262" y="188.9">OF</text>
</g>
<g font-size=".8">
<text x="206.8" y="25.7">DWG. NO.</text>
<text x="211.2" y="25.7">REV. SHT.</text>
<text x="269.8" y="153.1" transform="rotate(90 269.8 153.1)">DWG. NO.</text>
<text x="269.8" y="163.9" transform="rotate(90 269.8 163.9)">REV. SHT.</text>
</g>
</svg>
